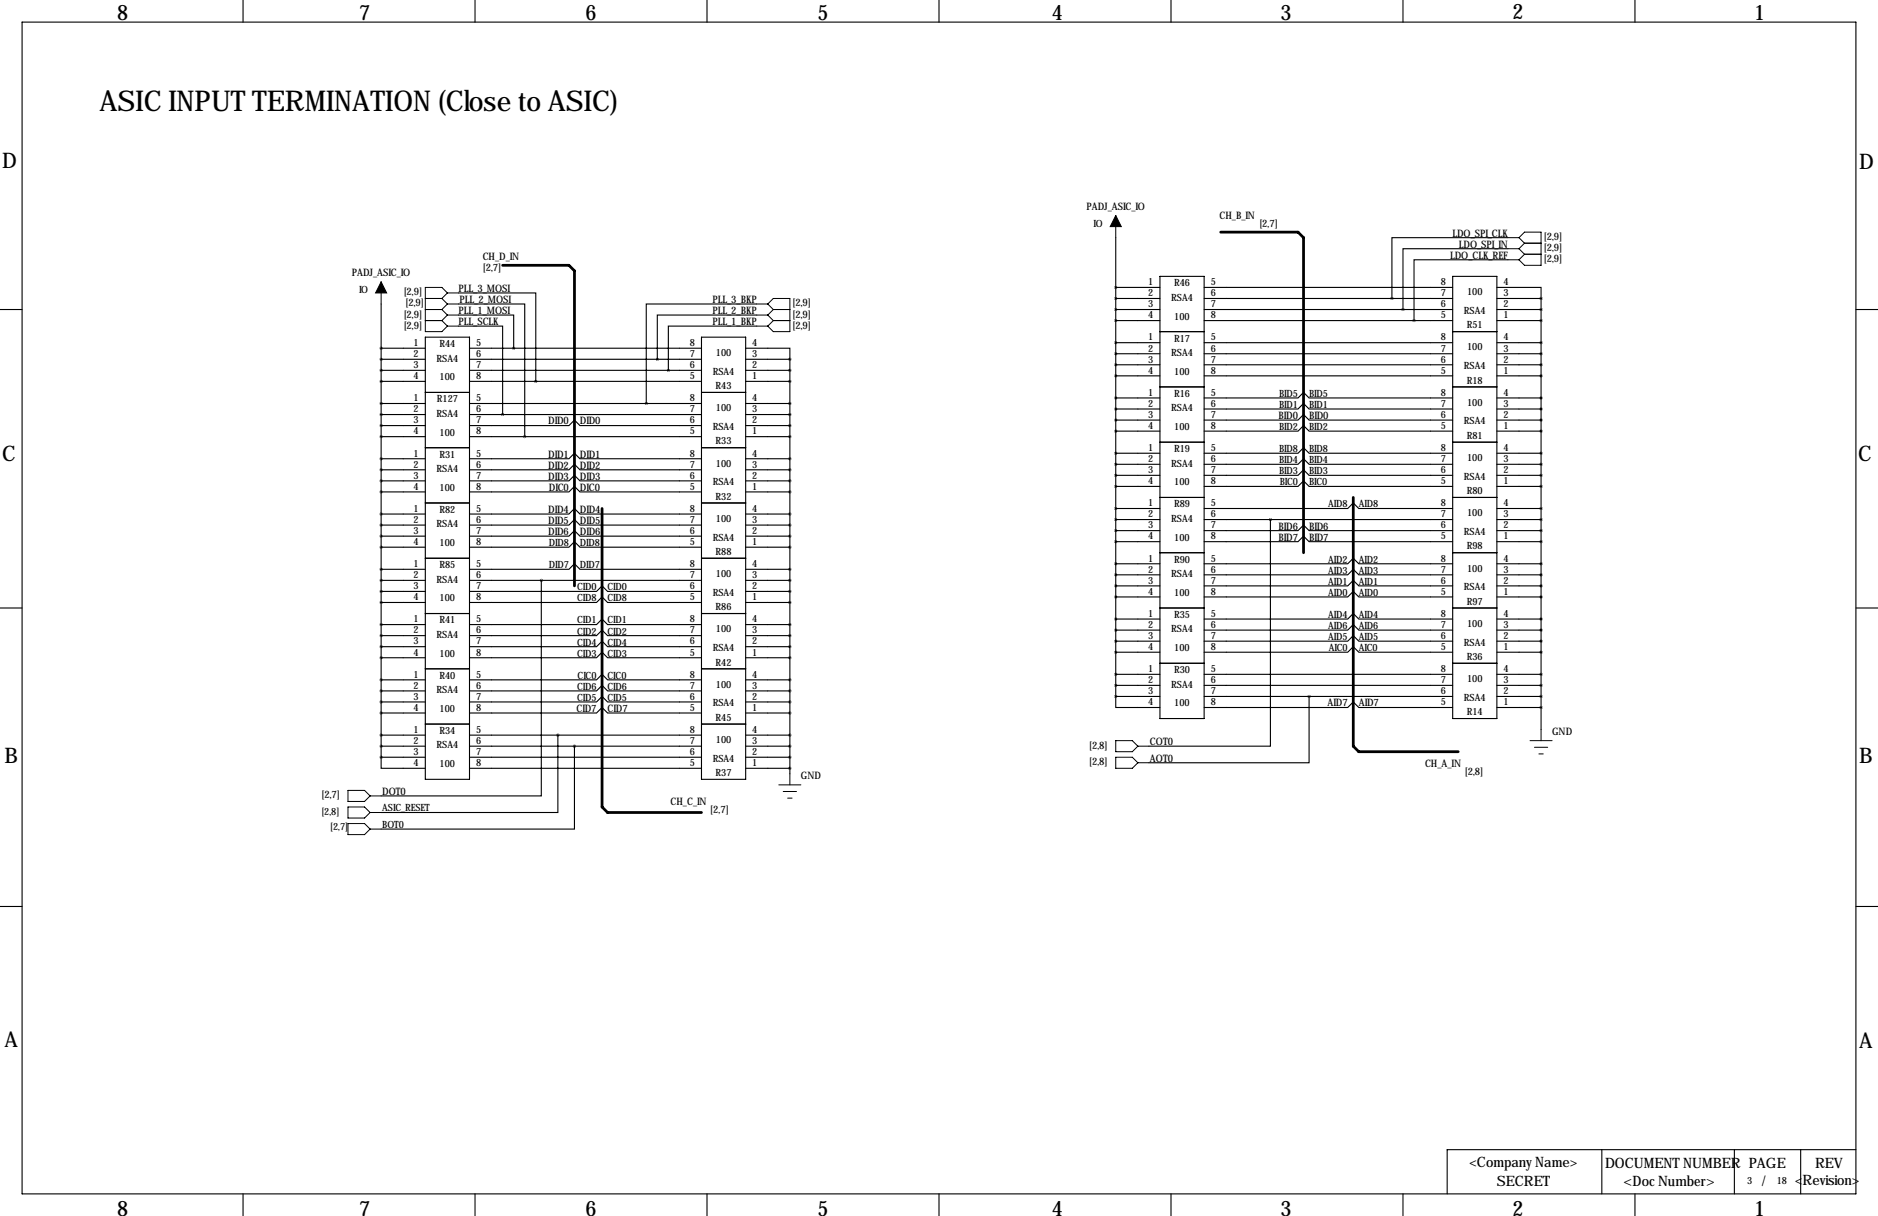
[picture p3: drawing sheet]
<svg xmlns="http://www.w3.org/2000/svg" width="432mm" height="279mm" viewBox="0 0 432 279" stroke-linecap="round" stroke-linejoin="round" font-family="sans-serif">
<g fill="none" stroke="#000" stroke-width=".25">
<path d="M5.1 5.1h421.6v269.2h-421.6zM55.9 0v5.1M109.2 0v5.1M162.6 0v5.1M215.9 0v5.1M269.2 0v5.1M322.6 0v5.1M375.9 0v5.1M256.5 54.6v105.4M346.7 59.7h-21.6v14M346.7 54.6h-26.7v14M346.7 57.2h-24.1v13.9"/>
<path d="M0 71.1h5.1M87.6 69.8v104.2M97.8 77.5h10.1v101.6h-10.1zM105.4 69.8h15.2v30.5M105.4 74.9h10.2v20.3M105.4 72.4h12.7v7.6M105.4 67.3h17.8v20.3M161.3 77.5h10.1v101.6h-10.1zM174 69.8h-25.4v22.9M174 72.4h-22.9v10.1M174 74.9h-20.3v10.2M256.5 71.1h10.2"/>
<path d="M256.5 78.7h10.2M256.5 66h10.2M256.5 68.6h10.2M256.5 73.7h10.2M266.7 63.5h10.2v101.6h-10.2zM266.7 76.2h10.2M276.9 71.1h57.1M276.9 78.7h57.1M276.9 66h57.1M276.9 68.6h57.1M276.9 73.7h57.1M334 76.2h10.2"/>
<path d="M334 63.5h10.2v101.6h-10.2zM344.2 66h10.1v2.6M344.2 71.1h10.1M344.2 78.7h10.1M344.2 68.6h10.1M344.2 73.7h10.1M354.3 68.6v99M426.7 71.1h5.1M87.6 92.7h10.2M87.6 95.2h10.2M87.6 97.8h10.2M87.6 87.6h10.2"/>
<path d="M87.6 85.1h10.2M87.6 82.5h10.2M87.6 80h10.2M97.8 90.2h10.1M107.9 97.8h22.9l1.3-1.3 1.2 1.3h28M107.9 92.7h53.4M107.9 95.2h53.4M107.9 87.6h53.4M107.9 85.1h53.4M107.9 82.5h53.4M107.9 80h53.4M161.3 90.2h10.1"/>
<path d="M171.4 80h10.2v2.5M171.4 92.7h10.2M171.4 95.2h10.2M171.4 97.8h10.2M171.4 87.6h10.2M171.4 85.1h10.2M171.4 82.5h10.2M181.6 82.5v95.3M256.5 91.4h10.2M256.5 94h10.2M256.5 96.5h10.2M256.5 99.1h10.2"/>
<path d="M256.5 81.3h10.2M256.5 83.8h10.2M256.5 86.4h10.2M266.7 88.9h10.2M276.9 99.1h21.5l1.3-1.3 1.3 1.3h33M276.9 94h21.5l1.3-1.3 1.3 1.3h33M276.9 91.4h21.5l1.3-1.2 1.3 1.2h33M276.9 96.5h21.5l1.3-1.3 1.3 1.3h33M276.9 81.3h57.1M276.9 83.8h57.1M276.9 86.4h57.1M334 88.9h10.2"/>
<path d="M344.2 91.4h10.1M344.2 94h10.1M344.2 96.5h10.1M344.2 99.1h10.1M344.2 81.3h10.1M344.2 83.8h10.1M344.2 86.4h10.1M87.6 100.3h10.2M87.6 105.4h10.2M87.6 107.9h10.2M87.6 110.5h10.2M87.6 113h10.2"/>
<path d="M87.6 118.1h10.2M97.8 102.9h10.1M97.8 115.6h10.1M107.9 105.4h22.9l1.3-1.3 1.2 1.3h28M107.9 107.9h22.9l1.3-1.2 1.2 1.2h28M107.9 110.5h22.9l1.3-1.3 1.2 1.3h28M107.9 113h22.9l1.3-1.2 1.2 1.2h28M107.9 118.1h22.9l1.3-1.3 1.2 1.3h28M107.9 100.3h53.4M161.3 102.9h10.1M161.3 115.6h10.1M171.4 100.3h10.2"/>
<path d="M171.4 105.4h10.2M171.4 107.9h10.2M171.4 110.5h10.2M171.4 113h10.2M171.4 118.1h10.2M256.5 104.1h10.2M256.5 106.7h10.2M256.5 109.2h10.2M256.5 111.8h10.2M256.5 116.8h10.2M256.5 119.4h10.2M266.7 101.6h10.2"/>
<path d="M266.7 114.3h10.2M276.9 111.8h21.5l1.3-1.3 1.3 1.3h33M276.9 109.2h21.5l1.3-1.3 1.3 1.3h33M276.9 106.7h21.5l1.3-1.3 1.3 1.3h33M276.9 104.1h21.5l1.3-1.2 1.3 1.2h33M276.9 116.8h33l1.2-1.2 1.3 1.2h21.6M276.9 119.4h57.1M292.1 119.4v52h-27.9M334 101.6h10.2M334 114.3h10.2M344.2 104.1h10.1M344.2 106.7h10.1"/>
<path d="M344.2 109.2h10.1M344.2 111.8h10.1M344.2 116.8h10.1M344.2 119.4h10.1M0 139.7h5.1M87.6 120.7h10.2M87.6 123.2h10.2M87.6 125.7h10.2M87.6 130.8h10.2M87.6 133.3h10.2M87.6 135.9h10.2M87.6 138.4h10.2"/>
<path d="M97.8 128.3h10.1M107.9 120.7h22.9l1.3-1.3 1.2 1.3h28M107.9 123.2h22.9l1.3-1.3 1.2 1.3h28M107.9 125.7h22.9l1.3-1.2 1.2 1.2h28M107.9 130.8h22.9l1.3-1.3 1.2 1.3h28M107.9 135.9h29.3l1.2-1.3 1.3 1.3h21.6M107.9 138.4h29.3l1.2-1.2 1.3 1.2h21.6M107.9 133.3h53.4M124.5 133.3v49.6h-36.9M161.3 128.3h10.1M171.4 120.7h10.2M171.4 123.2h10.2"/>
<path d="M171.4 125.7h10.2M171.4 130.8h10.2M171.4 133.3h10.2M171.4 135.9h10.2M171.4 138.4h10.2M256.5 121.9h10.2M256.5 124.5h10.2M256.5 129.5h10.2M256.5 132.1h10.2M256.5 134.6h10.2M256.5 137.2h10.2M266.7 139.7h10.2"/>
<path d="M266.7 127h10.2M276.9 137.2h33l1.2-1.3 1.3 1.3h21.6M276.9 134.6h33l1.2-1.3 1.3 1.3h21.6M276.9 132.1h33l1.2-1.3 1.3 1.3h21.6M276.9 129.5h33l1.2-1.2 1.3 1.2h21.6M276.9 121.9h21.5l1.3-1.2 1.3 1.2h33M276.9 124.5h21.5l1.3-1.3 1.3 1.3h33M334 139.7h10.2M334 127h10.2M344.2 121.9h10.1M344.2 124.5h10.1M344.2 129.5h10.1"/>
<path d="M344.2 132.1h10.1M344.2 134.6h10.1M344.2 137.2h10.1M426.7 139.7h5.1M87.6 156.2h10.2M87.6 158.8h10.2M87.6 143.5h10.2M87.6 146h10.2M87.6 148.6h10.2M87.6 151.1h10.2M97.8 153.7h10.1M97.8 141h10.1"/>
<path d="M107.9 143.5h29.3l1.2-1.3 1.3 1.3h21.6M107.9 146h29.3l1.2-1.2 1.3 1.2h21.6M107.9 148.6h29.3l1.2-1.3 1.3 1.3h21.6M107.9 151.1h29.3l1.2-1.2 1.3 1.2h21.6M107.9 156.2h29.3l1.2-1.3 1.3 1.3h21.6M107.9 158.8h29.3l1.2-1.3 1.3 1.3h21.6M161.3 153.7h10.1M161.3 141h10.1M171.4 156.2h10.2M171.4 158.8h10.2M171.4 143.5h10.2M171.4 146h10.2"/>
<path d="M171.4 148.6h10.2M171.4 151.1h10.2M256.5 142.2h10.2M256.5 144.8h10.2M256.5 147.3h10.2M256.5 149.9h10.2M256.5 157.5h10.2M256.5 154.9h10.2M266.7 152.4h10.2M276.9 149.9h33l1.2-1.3 1.3 1.3h21.6M276.9 147.3h33l1.2-1.3 1.3 1.3h21.6M276.9 144.8h33l1.2-1.3 1.3 1.3h21.6"/>
<path d="M276.9 142.2h33l1.2-1.2 1.3 1.2h21.6M276.9 157.5h57.1M276.9 154.9h57.1M334 152.4h10.2M344.2 142.2h10.1M344.2 144.8h10.1M344.2 147.3h10.1M344.2 149.9h10.1M344.2 157.5h10.1M344.2 154.9h10.1M87.6 174v2.5h10.2M87.6 161.3h10.2"/>
<path d="M87.6 163.8h10.2M87.6 168.9h10.2M87.6 171.4h10.2M87.6 174h10.2M97.8 166.4h10.1M107.9 161.3h29.3l1.2-1.3 1.3 1.3h21.6M107.9 163.8h29.3l1.2-1.2 1.3 1.2h21.6M107.9 168.9h53.4M107.9 171.4h53.4M107.9 174h53.4M107.9 176.5h53.4M128.3 168.9v17.8h-40.7"/>
<path d="M132.1 171.4v19.1h-44.5M161.3 166.4h10.1M171.4 161.3h10.2M171.4 163.8h10.2M171.4 168.9h10.2M171.4 171.4h10.2M171.4 174h10.2M171.4 176.5h10.2M256.5 160v2.6h10.2M256.5 160h10.2M276.9 162.6h33l1.2-1.3 1.3 1.3h21.6M276.9 160h57.1"/>
<path d="M301 160v15.3h-36.8M344.2 162.6h10.1M344.2 160h10.1M0 208.3h5.1M426.7 208.3h5.1M55.9 274.3v5.1M109.2 274.3v5.1M162.6 274.3v5.1M215.9 274.3v5.1M269.2 274.3v5.1M322.6 274.3v5.1M368.3 264.2v10.1"/>
<path d="M375.9 274.3v5.1M398.8 264.2v10.1M414 264.2v10.1M426.7 264.2h-94v10.1"/>
</g>
<g fill="none" stroke="#000" stroke-width=".23">
<path d="M256.5 49.5v5.1M346.7 59.7h2.5M346.7 57.2h2.5M346.7 54.6h2.5M349.2 54.6l1.3-1.3h3.8v7.7h-3.8l-1.3-1.3M349.2 57.2l1.3 1.2M349.2 54.6l1.3 1.3M350.5 58.4h3.8M350.5 58.4l-1.3 1.3M350.5 55.9h3.8M350.5 55.9l-1.3 1.3M87.6 64.8v5"/>
<path d="M97.8 73.7h3.8M97.8 68.6h3.8M97.8 71.1h3.8M101.6 73.7l1.3 1.2M101.6 68.6l1.3 1.2M101.6 71.1l1.3 1.3M102.9 74.9h2.5M102.9 67.3l-1.3-1.3h-3.8v10.2h3.8l1.3-1.3M102.9 69.8h2.5M102.9 69.8l-1.3 1.3M102.9 72.4h2.5M102.9 72.4l-1.3 1.3"/>
<path d="M102.9 67.3h2.5M102.9 67.3l-1.3 1.3M174 74.9h2.5M174 69.8h2.5M174 72.4h2.5M176.5 69.8l1.3-1.2h3.8v7.6h-3.8l-1.3-1.3M176.5 69.8l1.3 1.3M176.5 72.4l1.3 1.3M177.8 73.7h3.8M177.8 71.1h3.8M177.8 71.1l-1.3 1.3M177.8 73.7l-1.3 1.2"/>
<path d="M181.6 177.8v2.5M256.5 170.2h3.8l1.3 1.2-1.3 1.3h-3.8zM256.5 174h3.8l1.3 1.3-1.3 1.2h-3.8zM261.6 175.3h2.6M261.6 171.4h2.6M351.8 170.2h5.1M352.8 171.7h3.1M353.8 173.2h1M354.3 167.6v2.6M80 189.2h3.8l1.3 1.3-1.3 1.3h-3.8zM80 181.6h3.8l1.3 1.3-1.3 1.2h-3.8zM80 185.4h3.8l1.3 1.3-1.3 1.3h-3.8z"/>
<path d="M85.1 190.5h2.5M85.1 186.7h2.5M85.1 182.9h2.5M179.1 180.3h5M180.1 181.9h3M181.1 183.4h1"/>
</g>
<path d="M256.5 49.5l1.3 2.6h-2.5zM87.6 64.8l1.3 2.5h-2.5z" fill="#000" stroke="#000" stroke-width=".23"/>
<path d="M87.6 110.5a.05 .05 0 0 0 .1 0 .05 .05 0 0 0-.1 0zM87.6 108a.05 .05 0 0 0 .1 0 .05 .05 0 0 0-.1 0zM87.6 105.4a.05 .05 0 0 0 .1 0 .05 .05 0 0 0-.1 0zM87.6 100.3a.05 .05 0 0 0 .1 0 .05 .05 0 0 0-.1 0zM87.6 97.8a.05 .05 0 0 0 .1 0 .05 .05 0 0 0-.1 0zM87.6 95.3a.05 .05 0 0 0 .1 0 .05 .05 0 0 0-.1 0zM87.6 92.7a.05 .05 0 0 0 .1 0 .05 .05 0 0 0-.1 0zM354.3 144.8a.05 .05 0 0 0 .1 0 .05 .05 0 0 0-.1 0zM354.3 147.3a.05 .05 0 0 0 .1 0 .05 .05 0 0 0-.1 0zM354.3 149.9a.05 .05 0 0 0 .1 0 .05 .05 0 0 0-.1 0zM256.5 147.3a.05 .05 0 0 0 .1 0 .05 .05 0 0 0-.1 0zM256.5 144.8a.05 .05 0 0 0 .1 0 .05 .05 0 0 0-.1 0zM87.6 161.3a.05 .05 0 0 0 .1 0 .05 .05 0 0 0-.1 0zM87.6 158.8a.05 .05 0 0 0 .1 0 .05 .05 0 0 0-.1 0zM87.6 156.2a.05 .05 0 0 0 .1 0 .05 .05 0 0 0-.1 0zM87.6 151.1a.05 .05 0 0 0 .1 0 .05 .05 0 0 0-.1 0zM87.6 148.6a.05 .05 0 0 0 .1 0 .05 .05 0 0 0-.1 0zM87.6 146.1a.05 .05 0 0 0 .1 0 .05 .05 0 0 0-.1 0zM354.3 81.3a.05 .05 0 0 0 .1 0 .05 .05 0 0 0-.1 0zM354.3 83.8a.05 .05 0 0 0 .1 0 .05 .05 0 0 0-.1 0zM354.3 86.4a.05 .05 0 0 0 .1 0 .05 .05 0 0 0-.1 0zM354.3 91.4a.05 .05 0 0 0 .1 0 .05 .05 0 0 0-.1 0zM354.3 94a.05 .05 0 0 0 .1 0 .05 .05 0 0 0-.1 0zM354.3 96.5a.05 .05 0 0 0 .1 0 .05 .05 0 0 0-.1 0zM354.3 99.1a.05 .05 0 0 0 .1 0 .05 .05 0 0 0-.1 0zM354.3 104.1a.05 .05 0 0 0 .1 0 .05 .05 0 0 0-.1 0zM354.3 106.7a.05 .05 0 0 0 .1 0 .05 .05 0 0 0-.1 0zM354.3 109.2a.05 .05 0 0 0 .1 0 .05 .05 0 0 0-.1 0zM354.3 111.8a.05 .05 0 0 0 .1 0 .05 .05 0 0 0-.1 0zM256.5 109.2a.05 .05 0 0 0 .1 0 .05 .05 0 0 0-.1 0zM256.5 106.7a.05 .05 0 0 0 .1 0 .05 .05 0 0 0-.1 0zM256.5 104.1a.05 .05 0 0 0 .1 0 .05 .05 0 0 0-.1 0zM256.5 99.1a.05 .05 0 0 0 .1 0 .05 .05 0 0 0-.1 0zM256.5 96.5a.05 .05 0 0 0 .1 0 .05 .05 0 0 0-.1 0zM256.5 94a.05 .05 0 0 0 .1 0 .05 .05 0 0 0-.1 0zM256.5 91.4a.05 .05 0 0 0 .1 0 .05 .05 0 0 0-.1 0zM256.5 86.4a.05 .05 0 0 0 .1 0 .05 .05 0 0 0-.1 0zM256.5 83.8a.05 .05 0 0 0 .1 0 .05 .05 0 0 0-.1 0zM256.5 81.3a.05 .05 0 0 0 .1 0 .05 .05 0 0 0-.1 0zM256.5 78.7a.05 .05 0 0 0 .1 0 .05 .05 0 0 0-.1 0zM87.6 113a.05 .05 0 0 0 .1 0 .05 .05 0 0 0-.1 0zM87.6 135.9a.05 .05 0 0 0 .1 0 .05 .05 0 0 0-.1 0zM87.6 118.1a.05 .05 0 0 0 .1 0 .05 .05 0 0 0-.1 0zM87.6 120.7a.05 .05 0 0 0 .1 0 .05 .05 0 0 0-.1 0zM87.6 123.2a.05 .05 0 0 0 .1 0 .05 .05 0 0 0-.1 0zM87.6 125.7a.05 .05 0 0 0 .1 0 .05 .05 0 0 0-.1 0zM87.6 130.8a.05 .05 0 0 0 .1 0 .05 .05 0 0 0-.1 0zM87.6 133.4a.05 .05 0 0 0 .1 0 .05 .05 0 0 0-.1 0zM256.5 111.8a.05 .05 0 0 0 .1 0 .05 .05 0 0 0-.1 0zM256.5 134.6a.05 .05 0 0 0 .1 0 .05 .05 0 0 0-.1 0zM256.5 132.1a.05 .05 0 0 0 .1 0 .05 .05 0 0 0-.1 0zM256.5 129.5a.05 .05 0 0 0 .1 0 .05 .05 0 0 0-.1 0zM256.5 124.5a.05 .05 0 0 0 .1 0 .05 .05 0 0 0-.1 0zM256.5 121.9a.05 .05 0 0 0 .1 0 .05 .05 0 0 0-.1 0zM256.5 119.4a.05 .05 0 0 0 .1 0 .05 .05 0 0 0-.1 0zM256.5 116.8a.05 .05 0 0 0 .1 0 .05 .05 0 0 0-.1 0zM354.3 116.8a.05 .05 0 0 0 .1 0 .05 .05 0 0 0-.1 0zM354.3 119.4a.05 .05 0 0 0 .1 0 .05 .05 0 0 0-.1 0zM354.3 121.9a.05 .05 0 0 0 .1 0 .05 .05 0 0 0-.1 0zM354.3 124.5a.05 .05 0 0 0 .1 0 .05 .05 0 0 0-.1 0zM354.3 129.5a.05 .05 0 0 0 .1 0 .05 .05 0 0 0-.1 0zM354.3 132.1a.05 .05 0 0 0 .1 0 .05 .05 0 0 0-.1 0zM354.3 134.6a.05 .05 0 0 0 .1 0 .05 .05 0 0 0-.1 0zM354.3 137.2a.05 .05 0 0 0 .1 0 .05 .05 0 0 0-.1 0zM87.6 143.5a.05 .05 0 0 0 .1 0 .05 .05 0 0 0-.1 0zM87.6 138.4a.05 .05 0 0 0 .1 0 .05 .05 0 0 0-.1 0zM354.3 142.2a.05 .05 0 0 0 .1 0 .05 .05 0 0 0-.1 0zM256.5 142.2a.05 .05 0 0 0 .1 0 .05 .05 0 0 0-.1 0zM256.5 137.2a.05 .05 0 0 0 .1 0 .05 .05 0 0 0-.1 0zM87.6 163.8a.05 .05 0 0 0 .1 0 .05 .05 0 0 0-.1 0zM87.6 174a.05 .05 0 0 0 .1 0 .05 .05 0 0 0-.1 0zM87.6 171.5a.05 .05 0 0 0 .1 0 .05 .05 0 0 0-.1 0zM87.6 168.9a.05 .05 0 0 0 .1 0 .05 .05 0 0 0-.1 0zM128.2 168.9a.05 .05 0 0 0 .1 0 .05 .05 0 0 0-.1 0zM124.4 133.4a.05 .05 0 0 0 .1 0 .05 .05 0 0 0-.1 0zM354.3 154.9a.05 .05 0 0 0 .1 0 .05 .05 0 0 0-.1 0zM354.3 157.5a.05 .05 0 0 0 .1 0 .05 .05 0 0 0-.1 0zM354.3 160a.05 .05 0 0 0 .1 0 .05 .05 0 0 0-.1 0zM354.3 162.6a.05 .05 0 0 0 .1 0 .05 .05 0 0 0-.1 0zM256.5 149.9a.05 .05 0 0 0 .1 0 .05 .05 0 0 0-.1 0zM256.5 154.9a.05 .05 0 0 0 .1 0 .05 .05 0 0 0-.1 0zM256.5 157.5a.05 .05 0 0 0 .1 0 .05 .05 0 0 0-.1 0zM256.5 160a.05 .05 0 0 0 .1 0 .05 .05 0 0 0-.1 0zM87.6 80a.05 .05 0 0 0 .1 0 .05 .05 0 0 0-.1 0zM87.6 82.6a.05 .05 0 0 0 .1 0 .05 .05 0 0 0-.1 0zM87.6 85.1a.05 .05 0 0 0 .1 0 .05 .05 0 0 0-.1 0zM87.6 87.6a.05 .05 0 0 0 .1 0 .05 .05 0 0 0-.1 0zM354.3 78.7a.05 .05 0 0 0 .1 0 .05 .05 0 0 0-.1 0zM354.3 68.6a.05 .05 0 0 0 .1 0 .05 .05 0 0 0-.1 0zM354.3 71.1a.05 .05 0 0 0 .1 0 .05 .05 0 0 0-.1 0zM354.3 73.7a.05 .05 0 0 0 .1 0 .05 .05 0 0 0-.1 0zM256.5 66a.05 .05 0 0 0 .1 0 .05 .05 0 0 0-.1 0zM256.5 68.6a.05 .05 0 0 0 .1 0 .05 .05 0 0 0-.1 0zM256.5 71.1a.05 .05 0 0 0 .1 0 .05 .05 0 0 0-.1 0zM256.5 73.7a.05 .05 0 0 0 .1 0 .05 .05 0 0 0-.1 0zM120.6 100.3a.05 .05 0 0 0 .1 0 .05 .05 0 0 0-.1 0zM115.5 95.3a.05 .05 0 0 0 .1 0 .05 .05 0 0 0-.1 0zM151.1 82.6a.05 .05 0 0 0 .1 0 .05 .05 0 0 0-.1 0zM153.6 85.1a.05 .05 0 0 0 .1 0 .05 .05 0 0 0-.1 0zM320 68.6a.05 .05 0 0 0 .1 0 .05 .05 0 0 0-.1 0z" fill="#000" stroke="#000" stroke-width=".63"/>
<path d="M280.7 53.3h17.7l1.3 1.3v72.4M115.6 61h15.2l1.3 1.2v72.4M138.4 116.8v68.6l1.3 1.3h21.6M311.1 114.3v57.1l1.3 1.3h22.9" fill="none" stroke="#000" stroke-width=".63"/>
<text font-size="6.6" x="22.9" y="25.4">ASIC INPUT TERMINATION (Close to ASIC)</text>
<g font-size="4.9">
<text x="26.9" y="4.6">8</text>
<text x="82.5" y="4.6">7</text>
<text x="134.6" y="4.6">6</text>
<text x="188" y="4.6">5</text>
<text x="241.8" y="4.6">4</text>
<text x="294.4" y="4.6">3</text>
<text x="347.7" y="4.3">2</text>
<text x="403.4" y="4.6">1</text>
<text x=".5" y="38.6">D</text>
<text x="427.5" y="38.9">D</text>
<text x=".5" y="105.9">C</text>
<text x="427.2" y="105.9">C</text>
<text x="1" y="175.3">B</text>
<text x="427.5" y="175.3">B</text>
<text x="1" y="240.5">A</text>
<text x="427.5" y="240.8">A</text>
<text x="26.9" y="279.3">8</text>
<text x="82.5" y="279.3">7</text>
<text x="134.6" y="279.3">6</text>
<text x="188" y="279.3">5</text>
<text x="241.8" y="279.3">4</text>
<text x="294.4" y="279.3">3</text>
<text x="347.7" y="279.3">2</text>
<text x="403.4" y="279.3">1</text>
</g>
<g font-size="3.3">
<text x="337.9" y="268.1">&lt;Company Name&gt;</text>
<text x="369.1" y="268.5">DOCUMENT NUMBER PAGE</text>
<text x="417.3" y="268.5">REV</text>
<text x="344.2" y="272.5">SECRET</text>
<text x="373.3" y="272.5">&lt;Doc Number&gt;</text>
<text x="405.1" y="272.5">/</text>
<text x="412.7" y="272.4">&lt;Revision&gt;</text>
</g>
<g font-size="2.4">
<text x="249.8" y="48.3">PADJ_ASIC_IO</text>
<text x="280.4" y="50.3">CH_B_IN</text>
<text x="289.6" y="52.1">[2,7]</text>
<text x="111" y="59.7">CH_D_IN</text>
<text x="333.4" y="59.4">LDO_CLK_REF</text>
<text x="333.9" y="54.4">LDO_SPI_CLK</text>
<text x="335.4" y="56.9">LDO_SPI_IN</text>
<text x="354.9" y="57.7">[2,9]</text>
<text x="354.9" y="55.2">[2,9]</text>
<text x="80.9" y="63.5">PADJ_ASIC_IO</text>
<text x="111" y="62.2">[2,7]</text>
<text x="354.9" y="60.3">[2,9]</text>
<text x="92.8" y="67.9">[2,9]</text>
<text x="93.2" y="70.4">[2,9]</text>
<text x="105.4" y="67.1">PLL_3_MOSI</text>
<text x="105.7" y="69.6">PLL_2_MOSI</text>
<text x="163.8" y="69.6">PLL_3_BKP</text>
<text x="182.2" y="70.4">[2,9]</text>
<text x="92.8" y="75.5">[2,9]</text>
<text x="92.8" y="73">[2,9]</text>
<text x="105.4" y="74.7">PLL_SCLK</text>
<text x="105.4" y="72.1">PLL_1_MOSI</text>
<text x="163.8" y="72.1">PLL_2_BKP</text>
<text x="163.8" y="74.7">PLL_1_BKP</text>
<text x="182.2" y="73">[2,9]</text>
<text x="182.2" y="75.5">[2,9]</text>
<text x="126.1" y="97.5">DID0</text>
<text x="133.3" y="97.5">DID0</text>
<text x="294" y="96.3">BID0</text>
<text x="301" y="96.3">BID0</text>
<text x="126.1" y="105.2">DID1</text>
<text x="126.1" y="107.7">DID2</text>
<text x="133.3" y="105.2">DID1</text>
<text x="133.3" y="107.7">DID2</text>
<text x="126.1" y="110.2">DID3</text>
<text x="126.2" y="112.8">DIC0</text>
<text x="133.3" y="110.2">DID3</text>
<text x="133.3" y="112.8">DIC0</text>
<text x="126.1" y="117.9">DID4</text>
<text x="133.3" y="117.9">DID4</text>
<text x="126.1" y="120.4">DID5</text>
<text x="126.1" y="122.9">DID6</text>
<text x="133.3" y="120.4">DID5</text>
<text x="133.3" y="122.9">DID6</text>
<text x="294" y="121.7">BID6</text>
<text x="294" y="124.2">BID7</text>
<text x="301" y="121.7">BID6</text>
<text x="301" y="124.2">BID7</text>
<text x="132.5" y="163.6">CID7</text>
<text x="139.7" y="163.6">CID7</text>
<text x="305.3" y="162.3">AID7</text>
<text x="312.4" y="162.3">AID7</text>
<text x="250.4" y="172">[2,8]</text>
<text x="264.4" y="171.2">COT0</text>
<text x="356.9" y="168.9">GND</text>
<text x="184.1" y="179.1">GND</text>
<text x="250.4" y="175.8">[2,8]</text>
<text x="264.4" y="175">AOT0</text>
<text x="327.7" y="176.3">CH_A_IN</text>
<text x="336.8" y="178.1">[2,8]</text>
<text x="73.9" y="183.4">[2,7]</text>
<text x="87.9" y="182.6">DOT0</text>
<text x="154.2" y="184.9">CH_C_IN</text>
<text x="163.3" y="186.7">[2,7]</text>
</g>
<g font-size="2.3">
<text x="251.5" y="52.1">IO</text>
<text x="264" y="65.5">1</text>
<text x="269.9" y="65.8">R46</text>
<text x="278.4" y="65.5">5</text>
<text x="331.3" y="65.5">8</text>
<text x="345.7" y="65.5">4</text>
<text x="82.5" y="67.3">IO</text>
<text x="264" y="68.1">2</text>
<text x="264" y="70.6">3</text>
<text x="269.3" y="69.1">RSA4</text>
<text x="278.4" y="68.1">6</text>
<text x="278.4" y="70.6">7</text>
<text x="331.3" y="70.6">6</text>
<text x="331.3" y="68.1">7</text>
<text x="337.3" y="67.8">100</text>
<text x="345.7" y="70.6">2</text>
<text x="345.7" y="68.1">3</text>
<text x="264" y="73.2">4</text>
<text x="270" y="73.4">100</text>
<text x="278.4" y="73.2">8</text>
<text x="331.3" y="73.2">5</text>
<text x="336.6" y="72.1">RSA4</text>
<text x="337.2" y="75.4">R51</text>
<text x="345.7" y="73.2">1</text>
<text x="95.1" y="79.5">1</text>
<text x="95.1" y="82">2</text>
<text x="100.4" y="83.1">RSA4</text>
<text x="101" y="79.8">R44</text>
<text x="109.5" y="79.5">5</text>
<text x="109.5" y="82">6</text>
<text x="158.6" y="82">7</text>
<text x="158.6" y="79.5">8</text>
<text x="164.6" y="81.8">100</text>
<text x="173" y="82">3</text>
<text x="173" y="79.5">4</text>
<text x="264" y="78.2">1</text>
<text x="264" y="80.8">2</text>
<text x="264" y="83.3">3</text>
<text x="269.3" y="81.8">RSA4</text>
<text x="269.9" y="78.5">R17</text>
<text x="278.4" y="78.2">5</text>
<text x="278.4" y="80.8">6</text>
<text x="278.4" y="83.3">7</text>
<text x="331.3" y="83.3">6</text>
<text x="331.3" y="80.8">7</text>
<text x="331.3" y="78.2">8</text>
<text x="337.3" y="80.5">100</text>
<text x="345.7" y="83.3">2</text>
<text x="345.7" y="80.8">3</text>
<text x="345.7" y="78.2">4</text>
<text x="95.1" y="84.6">3</text>
<text x="95.1" y="87.1">4</text>
<text x="101.1" y="87.4">100</text>
<text x="109.5" y="84.6">7</text>
<text x="109.5" y="87.1">8</text>
<text x="158.6" y="87.1">5</text>
<text x="158.6" y="84.6">6</text>
<text x="163.9" y="86.1">RSA4</text>
<text x="164.5" y="89.4">R43</text>
<text x="173" y="87.1">1</text>
<text x="173" y="84.6">2</text>
<text x="264" y="85.9">4</text>
<text x="270" y="86.1">100</text>
<text x="278.4" y="85.9">8</text>
<text x="331.3" y="85.9">5</text>
<text x="336.6" y="84.8">RSA4</text>
<text x="337.2" y="88.1">R18</text>
<text x="345.7" y="85.9">1</text>
<text x="95.1" y="92.2">1</text>
<text x="95.1" y="94.7">2</text>
<text x="100.4" y="95.8">RSA4</text>
<text x="100.4" y="92.5">R127</text>
<text x="109.5" y="92.2">5</text>
<text x="109.5" y="94.7">6</text>
<text x="158.6" y="94.7">7</text>
<text x="158.6" y="92.2">8</text>
<text x="164.6" y="94.5">100</text>
<text x="173" y="94.7">3</text>
<text x="173" y="92.2">4</text>
<text x="264" y="90.9">1</text>
<text x="264" y="93.5">2</text>
<text x="269.3" y="94.5">RSA4</text>
<text x="269.9" y="91.2">R16</text>
<text x="278.4" y="90.9">5</text>
<text x="278.4" y="93.5">6</text>
<text x="294.1" y="93.7">BID1</text>
<text x="294.1" y="91.2">BID5</text>
<text x="301" y="93.7">BID1</text>
<text x="301" y="91.2">BID5</text>
<text x="331.3" y="93.5">7</text>
<text x="331.3" y="90.9">8</text>
<text x="337.3" y="93.2">100</text>
<text x="345.7" y="93.5">3</text>
<text x="345.7" y="90.9">4</text>
<text x="95.1" y="97.3">3</text>
<text x="95.1" y="99.8">4</text>
<text x="101.1" y="100.1">100</text>
<text x="109.5" y="97.3">7</text>
<text x="109.5" y="99.8">8</text>
<text x="158.6" y="99.8">5</text>
<text x="158.6" y="97.3">6</text>
<text x="163.9" y="98.8">RSA4</text>
<text x="173" y="99.8">1</text>
<text x="173" y="97.3">2</text>
<text x="264" y="96">3</text>
<text x="264" y="98.6">4</text>
<text x="270" y="98.8">100</text>
<text x="278.4" y="96">7</text>
<text x="278.4" y="98.6">8</text>
<text x="294.1" y="98.8">BID2</text>
<text x="301" y="98.8">BID2</text>
<text x="331.3" y="98.6">5</text>
<text x="331.3" y="96">6</text>
<text x="336.6" y="97.5">RSA4</text>
<text x="337.2" y="100.8">R81</text>
<text x="345.7" y="98.6">1</text>
<text x="345.7" y="96">2</text>
<text x="95.1" y="104.9">1</text>
<text x="95.1" y="107.4">2</text>
<text x="101" y="105.2">R31</text>
<text x="109.5" y="104.9">5</text>
<text x="109.5" y="107.4">6</text>
<text x="158.6" y="107.4">7</text>
<text x="158.6" y="104.9">8</text>
<text x="164.5" y="102.1">R33</text>
<text x="164.6" y="107.2">100</text>
<text x="173" y="107.4">3</text>
<text x="173" y="104.9">4</text>
<text x="264" y="103.6">1</text>
<text x="264" y="106.2">2</text>
<text x="269.3" y="107.2">RSA4</text>
<text x="269.9" y="103.9">R19</text>
<text x="278.4" y="103.6">5</text>
<text x="278.4" y="106.2">6</text>
<text x="294.1" y="106.4">BID4</text>
<text x="294.1" y="103.9">BID8</text>
<text x="301" y="106.4">BID4</text>
<text x="301" y="103.9">BID8</text>
<text x="331.3" y="106.2">7</text>
<text x="331.3" y="103.6">8</text>
<text x="337.3" y="105.9">100</text>
<text x="345.7" y="106.2">3</text>
<text x="345.7" y="103.6">4</text>
<text x="95.1" y="110">3</text>
<text x="95.1" y="112.5">4</text>
<text x="100.4" y="108.5">RSA4</text>
<text x="101.1" y="112.8">100</text>
<text x="109.5" y="110">7</text>
<text x="109.5" y="112.5">8</text>
<text x="158.6" y="112.5">5</text>
<text x="158.6" y="110">6</text>
<text x="163.9" y="111.5">RSA4</text>
<text x="173" y="112.5">1</text>
<text x="173" y="110">2</text>
<text x="264" y="108.7">3</text>
<text x="264" y="111.3">4</text>
<text x="270" y="111.5">100</text>
<text x="278.4" y="108.7">7</text>
<text x="278.4" y="111.3">8</text>
<text x="294.1" y="109">BID3</text>
<text x="294.2" y="111.5">BIC0</text>
<text x="301" y="109">BID3</text>
<text x="301" y="111.5">BIC0</text>
<text x="331.3" y="111.3">5</text>
<text x="331.3" y="108.7">6</text>
<text x="336.6" y="110.2">RSA4</text>
<text x="337.2" y="113.5">R80</text>
<text x="345.7" y="111.3">1</text>
<text x="345.7" y="108.7">2</text>
<text x="95.1" y="117.6">1</text>
<text x="101" y="117.9">R82</text>
<text x="109.5" y="117.6">5</text>
<text x="158.6" y="117.6">8</text>
<text x="164.5" y="114.8">R32</text>
<text x="164.6" y="119.9">100</text>
<text x="173" y="117.6">4</text>
<text x="264" y="116.3">1</text>
<text x="264" y="118.9">2</text>
<text x="269.3" y="119.9">RSA4</text>
<text x="269.9" y="116.6">R89</text>
<text x="278.4" y="116.3">5</text>
<text x="278.4" y="118.9">6</text>
<text x="305.4" y="116.6">AID8</text>
<text x="312.4" y="116.6">AID8</text>
<text x="331.3" y="118.9">7</text>
<text x="331.3" y="116.3">8</text>
<text x="337.3" y="118.6">100</text>
<text x="345.7" y="118.9">3</text>
<text x="345.7" y="116.3">4</text>
<text x="95.1" y="120.1">2</text>
<text x="95.1" y="122.7">3</text>
<text x="95.1" y="125.2">4</text>
<text x="100.4" y="121.2">RSA4</text>
<text x="101.1" y="125.5">100</text>
<text x="109.5" y="120.1">6</text>
<text x="109.5" y="122.7">7</text>
<text x="109.5" y="125.2">8</text>
<text x="126.2" y="125.5">DID8</text>
<text x="133.3" y="125.5">DID8</text>
<text x="158.6" y="125.2">5</text>
<text x="158.6" y="122.7">6</text>
<text x="158.6" y="120.1">7</text>
<text x="163.9" y="124.2">RSA4</text>
<text x="173" y="125.2">1</text>
<text x="173" y="122.7">2</text>
<text x="173" y="120.1">3</text>
<text x="264" y="121.4">3</text>
<text x="264" y="124">4</text>
<text x="270" y="124.2">100</text>
<text x="278.4" y="121.4">7</text>
<text x="278.4" y="124">8</text>
<text x="331.3" y="124">5</text>
<text x="331.3" y="121.4">6</text>
<text x="336.6" y="122.9">RSA4</text>
<text x="345.7" y="124">1</text>
<text x="345.7" y="121.4">2</text>
<text x="95.1" y="130.3">1</text>
<text x="101" y="130.6">R85</text>
<text x="109.5" y="130.3">5</text>
<text x="126.2" y="130.6">DID7</text>
<text x="133.3" y="130.6">DID7</text>
<text x="158.6" y="130.3">8</text>
<text x="164.5" y="127.5">R88</text>
<text x="173" y="130.3">4</text>
<text x="264" y="129">1</text>
<text x="264" y="131.6">2</text>
<text x="269.9" y="129.3">R90</text>
<text x="278.4" y="129">5</text>
<text x="278.4" y="131.6">6</text>
<text x="305.4" y="129.3">AID2</text>
<text x="305.4" y="131.8">AID3</text>
<text x="312.4" y="131.8">AID3</text>
<text x="312.4" y="129.3">AID2</text>
<text x="331.3" y="131.6">7</text>
<text x="331.3" y="129">8</text>
<text x="337.2" y="126.2">R98</text>
<text x="337.3" y="131.3">100</text>
<text x="345.7" y="131.6">3</text>
<text x="345.7" y="129">4</text>
<text x="95.1" y="132.8">2</text>
<text x="95.1" y="135.4">3</text>
<text x="95.1" y="137.9">4</text>
<text x="100.4" y="133.9">RSA4</text>
<text x="109.5" y="132.8">6</text>
<text x="109.5" y="135.4">7</text>
<text x="109.5" y="137.9">8</text>
<text x="132.7" y="135.6">CID0</text>
<text x="139.7" y="135.6">CID0</text>
<text x="158.6" y="137.9">5</text>
<text x="158.6" y="135.4">6</text>
<text x="158.6" y="132.8">7</text>
<text x="163.9" y="136.9">RSA4</text>
<text x="164.6" y="132.6">100</text>
<text x="173" y="137.9">1</text>
<text x="173" y="135.4">2</text>
<text x="173" y="132.8">3</text>
<text x="264" y="134.1">3</text>
<text x="264" y="136.7">4</text>
<text x="269.3" y="132.6">RSA4</text>
<text x="270" y="136.9">100</text>
<text x="278.4" y="134.1">7</text>
<text x="278.4" y="136.7">8</text>
<text x="305.4" y="134.4">AID1</text>
<text x="305.4" y="136.9">AID0</text>
<text x="312.4" y="136.9">AID0</text>
<text x="312.4" y="134.4">AID1</text>
<text x="331.3" y="136.7">5</text>
<text x="331.3" y="134.1">6</text>
<text x="336.6" y="135.6">RSA4</text>
<text x="345.7" y="136.7">1</text>
<text x="345.7" y="134.1">2</text>
<text x="95.1" y="143">1</text>
<text x="101" y="143.3">R41</text>
<text x="101.1" y="138.2">100</text>
<text x="109.5" y="143">5</text>
<text x="132.7" y="138.2">CID8</text>
<text x="132.7" y="143.3">CID1</text>
<text x="139.7" y="138.2">CID8</text>
<text x="139.7" y="143.3">CID1</text>
<text x="158.6" y="143">8</text>
<text x="164.5" y="140.2">R86</text>
<text x="173" y="143">4</text>
<text x="264" y="141.7">1</text>
<text x="269.9" y="142">R35</text>
<text x="278.4" y="141.7">5</text>
<text x="305.4" y="142">AID4</text>
<text x="312.4" y="142">AID4</text>
<text x="331.3" y="141.7">8</text>
<text x="337.2" y="138.9">R97</text>
<text x="345.7" y="141.7">4</text>
<text x="95.1" y="145.5">2</text>
<text x="95.1" y="148.1">3</text>
<text x="100.4" y="146.6">RSA4</text>
<text x="109.5" y="145.5">6</text>
<text x="109.5" y="148.1">7</text>
<text x="132.7" y="145.8">CID2</text>
<text x="132.7" y="148.3">CID4</text>
<text x="139.7" y="148.3">CID4</text>
<text x="139.7" y="145.8">CID2</text>
<text x="158.6" y="148.1">6</text>
<text x="158.6" y="145.5">7</text>
<text x="163.9" y="149.6">RSA4</text>
<text x="164.6" y="145.3">100</text>
<text x="173" y="148.1">2</text>
<text x="173" y="145.5">3</text>
<text x="264" y="144.3">2</text>
<text x="264" y="146.8">3</text>
<text x="264" y="149.4">4</text>
<text x="269.3" y="145.3">RSA4</text>
<text x="270" y="149.6">100</text>
<text x="278.4" y="144.3">6</text>
<text x="278.4" y="146.8">7</text>
<text x="278.4" y="149.4">8</text>
<text x="305.4" y="147.1">AID5</text>
<text x="305.4" y="144.5">AID6</text>
<text x="305.5" y="149.6">AIC0</text>
<text x="312.4" y="149.6">AIC0</text>
<text x="312.4" y="147.1">AID5</text>
<text x="312.4" y="144.5">AID6</text>
<text x="331.3" y="149.4">5</text>
<text x="331.3" y="146.8">6</text>
<text x="331.3" y="144.3">7</text>
<text x="336.6" y="148.3">RSA4</text>
<text x="337.3" y="144">100</text>
<text x="345.7" y="149.4">1</text>
<text x="345.7" y="146.8">2</text>
<text x="345.7" y="144.3">3</text>
<text x="95.1" y="155.7">1</text>
<text x="95.1" y="150.6">4</text>
<text x="101" y="156">R40</text>
<text x="101.1" y="150.9">100</text>
<text x="109.5" y="155.7">5</text>
<text x="109.5" y="150.6">8</text>
<text x="132.7" y="150.9">CID3</text>
<text x="132.8" y="156">CIC0</text>
<text x="139.7" y="156">CIC0</text>
<text x="139.7" y="150.9">CID3</text>
<text x="158.6" y="150.6">5</text>
<text x="158.6" y="155.7">8</text>
<text x="164.5" y="152.9">R42</text>
<text x="173" y="150.6">1</text>
<text x="173" y="155.7">4</text>
<text x="264" y="154.4">1</text>
<text x="269.9" y="154.7">R30</text>
<text x="278.4" y="154.4">5</text>
<text x="331.3" y="154.4">8</text>
<text x="337.2" y="151.6">R36</text>
<text x="345.7" y="154.4">4</text>
<text x="95.1" y="158.2">2</text>
<text x="95.1" y="160.8">3</text>
<text x="100.4" y="159.3">RSA4</text>
<text x="109.5" y="158.2">6</text>
<text x="109.5" y="160.8">7</text>
<text x="132.7" y="158.5">CID6</text>
<text x="132.7" y="161">CID5</text>
<text x="139.7" y="158.5">CID6</text>
<text x="139.7" y="161">CID5</text>
<text x="158.6" y="160.8">6</text>
<text x="158.6" y="158.2">7</text>
<text x="164.6" y="158">100</text>
<text x="173" y="160.8">2</text>
<text x="173" y="158.2">3</text>
<text x="264" y="157">2</text>
<text x="264" y="159.5">3</text>
<text x="269.3" y="158">RSA4</text>
<text x="278.4" y="157">6</text>
<text x="278.4" y="159.5">7</text>
<text x="331.3" y="159.5">6</text>
<text x="331.3" y="157">7</text>
<text x="336.6" y="161">RSA4</text>
<text x="337.3" y="156.7">100</text>
<text x="345.7" y="159.5">2</text>
<text x="345.7" y="157">3</text>
<text x="95.1" y="163.3">4</text>
<text x="101.1" y="163.6">100</text>
<text x="109.5" y="163.3">8</text>
<text x="158.6" y="163.3">5</text>
<text x="163.9" y="162.3">RSA4</text>
<text x="164.5" y="165.6">R45</text>
<text x="173" y="163.3">1</text>
<text x="264" y="162.1">4</text>
<text x="270" y="162.3">100</text>
<text x="278.4" y="162.1">8</text>
<text x="331.3" y="162.1">5</text>
<text x="337.2" y="164.3">R14</text>
<text x="345.7" y="162.1">1</text>
<text x="95.1" y="168.4">1</text>
<text x="95.1" y="170.9">2</text>
<text x="95.1" y="173.5">3</text>
<text x="100.4" y="172">RSA4</text>
<text x="101" y="168.7">R34</text>
<text x="109.5" y="168.4">5</text>
<text x="109.5" y="170.9">6</text>
<text x="109.5" y="173.5">7</text>
<text x="158.6" y="173.5">6</text>
<text x="158.6" y="170.9">7</text>
<text x="158.6" y="168.4">8</text>
<text x="164.6" y="170.7">100</text>
<text x="173" y="173.5">2</text>
<text x="173" y="170.9">3</text>
<text x="173" y="168.4">4</text>
<text x="95.1" y="176">4</text>
<text x="101.1" y="176.3">100</text>
<text x="109.5" y="176">8</text>
<text x="158.6" y="176">5</text>
<text x="163.9" y="175">RSA4</text>
<text x="164.5" y="178.3">R37</text>
<text x="173" y="176">1</text>
<text x="73.9" y="187.2">[2,8]</text>
<text x="75.9" y="190.8">[2,7]</text>
<text x="87.9" y="190.2">BOT0</text>
<text x="87.9" y="186.4">ASIC_RESET</text>
<text x="401.7" y="272">3</text>
<text x="408.5" y="272">18</text>
</g>
</svg>
